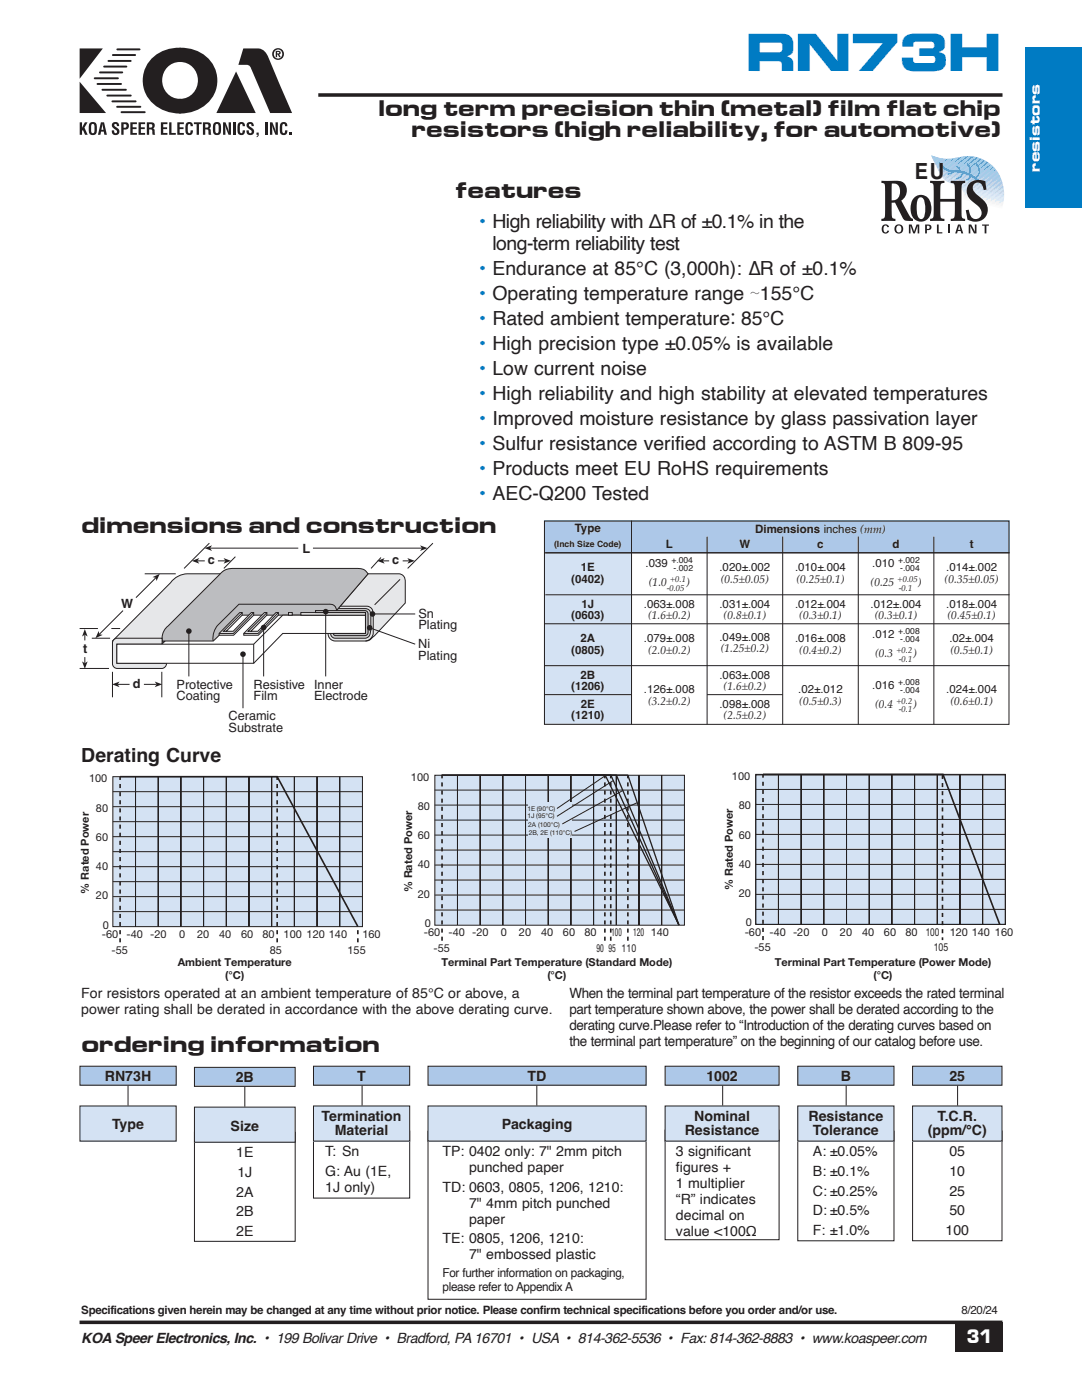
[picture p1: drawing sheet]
<svg xmlns="http://www.w3.org/2000/svg" width="216mm" height="279mm" viewBox="0 0 216 279" stroke-linecap="round" stroke-linejoin="round" font-family="sans-serif">
<path d="M85.4 225.8h43.5v33.5h-43.5z" fill="none" stroke="#231f20" stroke-width=".2"/>
<path d="M63.5 19h136.5" fill="none" stroke="#231f20" stroke-width=".71" stroke-linecap="butt"/>
<path d="M15.9 103h184.1v6.3h-184.1z" fill="#fff"/>
<g fill="#231f20">
<path d="M15.9 9.7h4.6l-4.6 6z"/>
<path d="M15.9 16.3l5.3 6.3h-5.3z"/>
<path d="M47.1 14.3l3.9 8.3h-7.8z"/>
<path d="M48.5 9.7h3.1a2.44 2.44 0 0 1 1.9 1.7l4.8 11.2h-4.4l-3.8-9a1.41 1.41 0 0 0-1.8-.7h-.7z"/>
<path d="M30.4 11.6a7.6 7.6 0 0 1 5.5-2.1 1.57 1.57 0 0 1 .7 2.3l-.3 .4-.4 .2a3.7 3.7 0 0 0-3.5 3.6 3.7 3.7 0 0 0 3.5 3.7 1.61 1.61 0 0 1 .7 2.4l-.3 .4a5.8 5.8 0 0 1-3.5-.4 6.3 6.3 0 0 1-2.4-10.5z"/>
<path d="M35.5 9.7a6.1 6.1 0 0 1 4.4 .8 6.4 6.4 0 0 1 3.4 6.6 6.4 6.4 0 0 1-5.2 5.3l-2.2 .3a1.6 1.6 0 0 1-.6-2.4l.3-.4 .4-.2a3.7 3.7 0 0 0 3.5-3.7 3.7 3.7 0 0 0-3.6-3.6 1.54 1.54 0 0 1-.6-2.3z"/>
<path d="M15.9 24.4h.5v1.1l.5-1.1h.6l-.6 1.1 .6 1.4h-.5l-.5-1-.1 .3v.7h-.5z"/>
<path d="M22.5 24.5a.8 .8 0 0 1 1.3 .4v.3h-.5l-.1-.4-.2-.1-.1 .1-.1 .3a1.9 1.9 0 0 1 1 1.1 .77 .77 0 0 1-.8 .8 .77 .77 0 0 1-.7-1h.5l.1 .5 .3 .1a.36 .36 0 0 0 0-.6l-.5-.4a.72 .72 0 0 1-.2-1.1z"/>
<path d="M26 24.4h1.3v.4h-.8v.6h.7v.4h-.7v.7h.8v.4h-1.3z"/>
<path d="M27.6 24.4h1.4v.4h-.9v.6h.8v.4h-.8v.7h.9v.4h-1.4z"/>
<path d="M32.1 24.4h1.3v.4h-.8v.6h.7v.4h-.7v.7h.8v.4h-1.3z"/>
<path d="M33.8 24.4h.4v2.1h.9v.4h-1.3z"/>
<path d="M35.4 24.4h1.3v.4h-.9v.6h.8v.4h-.8v.7h.9v.4h-1.3z"/>
<path d="M37.2 24.6a.74 .74 0 0 1 .9-.2 .74 .74 0 0 1 .4 .8h-.5v-.4l-.2-.1-.2 .1-.1 1.5 .3 .3 .2-.1v-.5h.5a.77 .77 0 0 1-.6 1 .77 .77 0 0 1-.9-.8v-1.1z"/>
<path d="M38.7 24.4h1.5v.4h-.5v2.1h-.5v-2.1h-.5z"/>
<path d="M44.5 24.4h.5l.7 1.9-.1-1.9h.5v2.5h-.5l-.7-1.9 .1 1.9h-.5z"/>
<path d="M46.5 24.4h.5v2.5h-.5z"/>
<path d="M47.6 24.6a.74 .74 0 0 1 .9-.2 .74 .74 0 0 1 .4 .8h-.5l-.1-.4-.1-.1-.3 .1v1.5l.3 .3 .2-.1v-.5h.5a.77 .77 0 0 1-.7 1 .77 .77 0 0 1-.8-.8v-1.1z"/>
<path d="M49.4 24.5a.8 .8 0 0 1 1.2 .4v.3h-.4l-.1-.4-.2-.1-.2 .1v.3a1.9 1.9 0 0 1 1 1.1 .77 .77 0 0 1-.9 .8 .77 .77 0 0 1-.6-1h.4l.2 .5 .3 .1a.36 .36 0 0 0-.1-.6l-.5-.4a.72 .72 0 0 1-.1-1.1z"/>
<path d="M51.2 26.5h.4v.6l-.4 .3 .2-.5h-.2z"/>
<path d="M53 24.4h.4v2.5h-.4z"/>
<path d="M53.9 24.4h.4l.7 1.9v-1.9h.4v2.5h-.4l-.7-1.9v1.9h-.4z"/>
<path d="M56 24.6a.74 .74 0 0 1 .9-.2 .74 .74 0 0 1 .4 .8h-.4l-.1-.4-.2-.1-.2 .1-.1 1.5 .3 .3 .2-.1 .1-.5h.4a.77 .77 0 0 1-.6 1 .77 .77 0 0 1-.9-.8l.1-1.1z"/>
<path d="M57.8 26.5h.4v.4h-.4z"/>
<path d="M54.6 10.8a.88 .88 0 0 1 1.7 0 .88 .88 0 0 1-1.7 0zM54.3 10.8a1.2 1.2 0 0 0 2.4 0 1.2 1.2 0 0 0-2.4 0zM55 10.1v1.3h.3v-.5h.1l.3 .5h.3l-.3-.5 .3-.2-.1-.4zM55.3 10.4h.3l.1 .2-.4 .1z"/>
<path d="M17.9 24.6l-.2 1.2a.86 .86 0 0 0 .8 1.2 .86 .86 0 0 0 .8-1.2v-.3a.86 .86 0 0 0-.3-1.1 .86 .86 0 0 0-1.1 .2zM18.3 24.8l.2-.1 .3 .1v.3v1.2l-.3 .3-.3-.3z"/>
<path d="M20.1 24.4l-.6 2.5h.5l.2-.6h.5l.1 .6h.5l-.5-2.5zM20.4 24.7l.2 1.2h-.4z"/>
<path d="M24.2 24.4v2.5h.5v-1a.77 .77 0 0 0 1-.5 .77 .77 0 0 0-.6-1zM24.7 24.8a.39 .39 0 0 1 .5 .3l-.1 .4h-.4z"/>
<path d="M29.3 24.4v2.5h.5v-1.1a.45 .45 0 0 1 .5 .2 .45 .45 0 0 1 .1 .5v.4h.6l-.1-.6a.51 .51 0 0 0-.4-.7 .63 .63 0 0 0 .4-.7 .63 .63 0 0 0-.7-.5zM29.8 24.8l.6 .1a.37 .37 0 0 1-.3 .6h-.3z"/>
<path d="M40.5 24.4v2.5h.5v-1.1a.45 .45 0 0 1 .5 .2 .45 .45 0 0 1 .1 .5v.4h.6l-.1-.6a.51 .51 0 0 0-.4-.7 .63 .63 0 0 0 .4-.7 .63 .63 0 0 0-.7-.5zM41 24.8l.6 .1a.37 .37 0 0 1-.3 .6h-.3z"/>
<path d="M42.7 24.6l-.2 1.2a.86 .86 0 0 0 .8 1.2 .86 .86 0 0 0 .8-1.2v-.3a.86 .86 0 0 0-.3-1.1 .86 .86 0 0 0-1.1 .2zM43 24.8l.3-.1 .2 .1 .1 .3v1.2l-.3 .3-.3-.3z"/>
</g>
<path d="M18.9 15.6h4.6M19.5 16.8h4.7M20 14.5h4.4M20.4 17.9h4.7M20.8 13.3h4.4M21.4 19.1h4.7M21.6 12.2h4.5M22.5 11h4.5M23.4 9.9h4.5M22.4 20.2h4.7M23.4 21.3h4.6M24.2 22.4h4.7" fill="none" stroke="#231f20" stroke-width=".39"/>
<path d="M73.4 114.5h6.2a1.37 1.37 0 0 1 1.3 1.6v4.2l-7 7.3-1 .3h-6a1.47 1.47 0 0 1-1.4-1.5l1.6-4.5z" fill="#e6e7e9"/>
<path d="M73.4 114.5h6.2a1.37 1.37 0 0 1 1.3 1.6v4.2l-7 7.3-1 .3h-6a1.47 1.47 0 0 1-1.4-1.5l1.6-4.5z" fill="none" stroke="#231f20" stroke-width=".2"/>
<path d="M67.1 121.9l.4-.4h5.4a1.18 1.18 0 0 1 1.1 1.5v3a1.26 1.26 0 0 1-1.1 1.4h-6.1l-.4-.2-.3-.4-.1-.4z" fill="#d1d2d4"/>
<path d="M67.1 121.9l.4-.4h5.4a1.18 1.18 0 0 1 1.1 1.5v3a1.26 1.26 0 0 1-1.1 1.4h-6.1l-.4-.2-.3-.4-.1-.4z" fill="none" stroke="#231f20" stroke-width=".2"/>
<path d="M32.3 127.9l2-1 13.4-5.5 10.1 .1-.1 2.5-7.6 6.1-17.9-.8z" fill="#fff"/>
<path d="M32.3 127.9l2-1 13.4-5.5 10.1 .1-.1 2.5-7.6 6.1-17.9-.8z" fill="none" stroke="#231f20" stroke-width=".2"/>
<path d="M32.3 127.9h.6l-.6 .6z" fill="#e6e7e9"/>
<path d="M32.3 127.9h.6l-.6 .6z" fill="none" stroke="#231f20" stroke-width=".2"/>
<path d="M34.6 115.7a4.4 4.4 0 0 1 2.8-1.2h7.9l-11.3 12.6-1.5 .8-10.1 .5v-.5z" fill="#e6e7e9"/>
<path d="M34.6 115.7a4.4 4.4 0 0 1 2.8-1.2h7.9l-11.3 12.6-1.5 .8-10.1 .5v-.5z" fill="none" stroke="#231f20" stroke-width=".2"/>
<path d="M33.3 125.1l10.7-10.6a3.1 3.1 0 0 1 2.7-1.1h24.6a2.1 2.1 0 0 1 2.1 1.1l-6.3 7.4-.2 .9h-19l-5.3 5.1h-10.3a3.3 3.3 0 0 1 1-2.8z" fill="#bcbdc0"/>
<path d="M33.3 125.1l10.7-10.6a3.1 3.1 0 0 1 2.7-1.1h24.6a2.1 2.1 0 0 1 2.1 1.1l-6.3 7.4-.2 .9h-19l-5.3 5.1h-10.3a3.3 3.3 0 0 1 1-2.8z" fill="none" stroke="#231f20" stroke-width=".2"/>
<path d="M22.7 127.7l.7-.3h8.9v1.2h-9v3.8h9.9a1.02 1.02 0 0 1-.9 1h-8.9a.95 .95 0 0 1-1-.9v-4.2z" fill="#e6e7e9"/>
<path d="M22.7 127.7l.7-.3h8.9v1.2h-9v3.8h9.9a1.02 1.02 0 0 1-.9 1h-8.9a.95 .95 0 0 1-1-.9v-4.2z" fill="none" stroke="#231f20" stroke-width=".2"/>
<path d="M23.3 128.6h27.3l5.8-5.8h16.5v3.6h-16.5l-5.8 6h-27.3z" fill="#fff"/>
<path d="M23.3 128.6h27.3l5.8-5.8h16.5v3.6h-16.5l-5.8 6h-27.3z" fill="none" stroke="#231f20" stroke-width=".2"/>
<path d="M47.8 122.3h.5v.5l-3.2 3.2h1.4l3.6-3.7h.5v.5l-4 4h-2.9v-.4z" fill="#e6e7e9"/>
<path d="M47.8 122.3h.5v.5l-3.2 3.2h1.4l3.6-3.7h.5v.5l-4 4h-2.9v-.4zM48.4 122.3l-3.8 3.7h.6M50.6 122.3l-4 4.1h-2.9" fill="none" stroke="#231f20" stroke-width=".2"/>
<path d="M52.8 122.3h.4v.5l-3.1 3.2h1.4l3.6-3.7h.4v.5l-4 4h-2.9v-.4z" fill="#e6e7e9"/>
<path d="M52.8 122.3h.4v.5l-3.1 3.2h1.4l3.6-3.7h.4v.5l-4 4h-2.9v-.4zM53.3 122.3l-3.8 3.7h.6M55.5 122.3l-4 4.1h-2.9" fill="none" stroke="#231f20" stroke-width=".2"/>
<path d="M57.6 122.3h.7v.5h-.7z" fill="#e6e7e9"/>
<path d="M57.6 122.3h.7v.5h-.7z" fill="none" stroke="#231f20" stroke-width=".2"/>
<path d="M60 122.3h12.9v.5h-12.9z" fill="#e6e7e9"/>
<path d="M60 122.3h12.9v.5h-12.9z" fill="none" stroke="#231f20" stroke-width=".2"/>
<path d="M63 121.9h9.8a.64 .64 0 0 1 .6 .6v3.7a.64 .64 0 0 1-.6 .7h-5.7l-.5-.2-.1-.3h6.4v-4.1h-9.9z" fill="#bcbdc0"/>
<path d="M41.8 108.4l-5.1 5M76 111.3l-2 2.1M76.4 111.9h1.2M79.8 115.6l-5 5.1M86.4 108.4l-5.1 5M63 121.9h9.8a.64 .64 0 0 1 .6 .6v3.7a.64 .64 0 0 1-.6 .7h-5.7l-.5-.2-.1-.3h6.4v-4.1h-9.9zM67.2 121.9a1.34 1.34 0 0 0-1.7-1.3h-17.8l-4.3 4.2a4.1 4.1 0 0 0-.9 3.1M67.9 121h5.4a1.45 1.45 0 0 1 1.2 1.8v3.6l-.3 .7a1.64 1.64 0 0 1-1.3 .8" fill="none" stroke="#231f20" stroke-width=".2"/>
<path d="M75.3 111.9l1.5-.5-.4 .5 .4 .6z" fill-rule="evenodd" fill="#231f20"/>
<path d="M80.3 111.9h1.4" fill="none" stroke="#231f20" stroke-width=".2"/>
<path d="M81.3 111.4l1.5 .5-1.5 .6 .4-.6z" fill-rule="evenodd" fill="#231f20"/>
<path d="M41.9 109.4h17.6" fill="none" stroke="#231f20" stroke-width=".2"/>
<path d="M40.8 109.4l1.5-.6-.4 .6 .4 .5z" fill-rule="evenodd" fill="#231f20"/>
<path d="M62.4 109.4h21.8" fill="none" stroke="#231f20" stroke-width=".2"/>
<path d="M83.8 108.8l1.5 .6-1.5 .5 .4-.5z" fill-rule="evenodd" fill="#231f20"/>
<path d="M28.9 114.5h6.2M31.1 115.3l-4 4M18.3 127.4h3.7" fill="none" stroke="#231f20" stroke-width=".2"/>
<path d="M30.4 115.2l1.5-.7-.7 1.5-.1-.7z" fill-rule="evenodd" fill="#231f20"/>
<path d="M24.5 121.9l-4.7 4.7" fill="none" stroke="#231f20" stroke-width=".2"/>
<path d="M19.7 125.9l.1 .7 .7 .1-1.5 .7z" fill-rule="evenodd" fill="#231f20"/>
<path d="M15.9 133.4h5.9M16.9 126.7v1.1" fill="none" stroke="#231f20" stroke-width=".2"/>
<path d="M16.9 125.5l.6 1.5-.6-.3-.5 .3z" fill-rule="evenodd" fill="#231f20"/>
<path d="M16.9 131.1v1.3" fill="none" stroke="#231f20" stroke-width=".2"/>
<path d="M16.4 132l.5 .4 .6-.4-.6 1.5z" fill-rule="evenodd" fill="#231f20"/>
<path d="M23.5 136.6h2.4" fill="none" stroke="#231f20" stroke-width=".2"/>
<path d="M22.4 136.6l1.4-.6-.3 .6 .3 .5z" fill-rule="evenodd" fill="#231f20"/>
<path d="M28.7 136.6h2.6" fill="none" stroke="#231f20" stroke-width=".2"/>
<path d="M30.9 136l1.5 .6-1.5 .5 .4-.5z" fill-rule="evenodd" fill="#231f20"/>
<path d="M22.4 134.1v5.1M32.3 134.1v5.1M37.7 126.4v8.6" fill="none" stroke="#231f20" stroke-width=".2"/>
<circle cx="37.7" cy="126" r=".56" fill="#231f20"/>
<path d="M65 122.5v12.5" fill="none" stroke="#231f20" stroke-width=".2"/>
<circle cx="65" cy="122.1" r=".56" fill="#231f20"/>
<path d="M74.8 122.5h8" fill="none" stroke="#231f20" stroke-width=".2"/>
<circle cx="74.3" cy="122.5" r=".56" fill="#231f20"/>
<path d="M74.2 125.4l8.6 3.2" fill="none" stroke="#231f20" stroke-width=".2"/>
<circle cx="73.8" cy="125.3" r=".56" fill="#231f20"/>
<path d="M52.6 125.7v9.3" fill="none" stroke="#231f20" stroke-width=".2"/>
<circle cx="52.6" cy="125.2" r=".56" fill="#231f20"/>
<path d="M48.5 131v10.3" fill="none" stroke="#231f20" stroke-width=".2"/>
<circle cx="48.5" cy="130.6" r=".56" fill="#231f20"/>
<path d="M39.4 111.9h1.5M47 111.1l-2.3 2.3" fill="none" stroke="#231f20" stroke-width=".2"/>
<path d="M38.3 111.9l1.5-.5-.4 .5 .4 .6z" fill-rule="evenodd" fill="#231f20"/>
<path d="M43.5 111.9h1.5" fill="none" stroke="#231f20" stroke-width=".2"/>
<path d="M44.6 111.4l1.5 .5-1.5 .6 .4-.6z" fill-rule="evenodd" fill="#231f20"/>
<path d="M15.9 125.4h3.6M22.2 125.4h1.8M50.6 128.6v3.8M38.8 226h20.1v21.7h-20.1zM62.6 225.7h19.1v13.4h-19.1zM132.7 225.5h22.8v21.9h-22.8zM159.2 225.7h19.2v21.9h-19.2zM182.1 225.7h17.8v21.9h-17.8z" fill="none" stroke="#231f20" stroke-width=".2"/>
<path d="M16 212.8h19.1v3.8h-19.1z" fill="#adc8e8"/>
<path d="M16 212.8h19.1v3.8h-19.1z" fill="none" stroke="#231f20" stroke-width=".2"/>
<path d="M16 220.7h19.1v7h-19.1z" fill="#d4e2f3"/>
<path d="M16 220.7h19.1v7h-19.1z" fill="none" stroke="#231f20" stroke-width=".2"/>
<path d="M38.8 221h20.1v7h-20.1z" fill="#d4e2f3"/>
<path d="M38.8 221h20.1v7h-20.1z" fill="none" stroke="#231f20" stroke-width=".2"/>
<path d="M132.7 220.7h22.8v7h-22.8z" fill="#d4e2f3"/>
<path d="M132.7 220.7h22.8v7h-22.8z" fill="none" stroke="#231f20" stroke-width=".2"/>
<path d="M159.2 220.7h19.2v7h-19.2z" fill="#d4e2f3"/>
<path d="M159.2 220.7h19.2v7h-19.2z" fill="none" stroke="#231f20" stroke-width=".2"/>
<path d="M182.1 220.7h17.8v7h-17.8z" fill="#d4e2f3"/>
<path d="M182.1 220.7h17.8v7h-17.8z" fill="none" stroke="#231f20" stroke-width=".2"/>
<path d="M62.6 220.7h19.1v7h-19.1z" fill="#d4e2f3"/>
<path d="M62.6 220.7h19.1v7h-19.1z" fill="none" stroke="#231f20" stroke-width=".2"/>
<path d="M85.4 220.7h43.5v7h-43.5z" fill="#d4e2f3"/>
<path d="M25.5 216.7v3.9M85.4 220.7h43.5v7h-43.5z" fill="none" stroke="#231f20" stroke-width=".2"/>
<path d="M38.8 213h20.1v3.8h-20.1z" fill="#adc8e8"/>
<path d="M38.8 213h20.1v3.8h-20.1zM48.9 216.9v4" fill="none" stroke="#231f20" stroke-width=".2"/>
<path d="M85.4 212.8h43.5v3.8h-43.5z" fill="#adc8e8"/>
<path d="M85.4 212.8h43.5v3.8h-43.5zM107.1 216.7v3.9" fill="none" stroke="#231f20" stroke-width=".2"/>
<path d="M132.7 212.8h22.8v3.8h-22.8z" fill="#adc8e8"/>
<path d="M132.7 212.8h22.8v3.8h-22.8zM144.2 216.7v3.9" fill="none" stroke="#231f20" stroke-width=".2"/>
<path d="M159.2 212.8h19.2v3.8h-19.2z" fill="#adc8e8"/>
<path d="M159.2 212.8h19.2v3.8h-19.2zM168.8 216.7v3.9" fill="none" stroke="#231f20" stroke-width=".2"/>
<path d="M182.1 212.8h17.8v3.8h-17.8z" fill="#adc8e8"/>
<path d="M182.1 212.8h17.8v3.8h-17.8zM191.1 216.7v3.9" fill="none" stroke="#231f20" stroke-width=".2"/>
<path d="M62.6 212.8h19.1v3.8h-19.1z" fill="#adc8e8"/>
<path d="M62.6 212.8h19.1v3.8h-19.1zM72.2 216.7v3.9" fill="none" stroke="#231f20" stroke-width=".2"/>
<path d="M108.6 110.4h17.4v34.1h-17.4z" fill="#d4e2f3"/>
<path d="M108.6 103.9h92.8v6.4h-92.8z" fill="#adc8e8"/>
<path d="M108.6 110.3h92.8M108.6 104h92.7v40.6h-92.7zM126 103.9v40.7M141.1 107.1v37.5M156.2 107.1v37.5M171.3 107.1v37.5M186.3 107.1v37.5M108.5 138.6h17.5M108.6 132.8h92.8" fill="none" stroke="#231f20" stroke-width=".2"/>
<path d="M86.8 154.7h49.8v29.9h-49.8z" fill="#d4e2f3"/>
<path d="M86.8 154.7h49.8v29.9h-49.8z" fill="none" stroke="#231f20" stroke-width=".2"/>
<path d="M22.5 155h49.8v29.9h-49.8z" fill="#e1f4fc"/>
<path d="M22.5 155h49.8v29.9h-49.8z" fill="#d4e2f3"/>
<g fill="none" stroke="#231f20" stroke-width=".2">
<path d="M22.5 155h49.8v29.9h-49.8zM22.5 158h49.8zM27 155v29.9zM31.6 155v29.9zM36.1 155v29.9zM40.6 155v29.9zM45.2 155v29.9zM49.7 155v29.9zM54.2 155v29.9zM58.7 155v29.9zM63.3 155v29.9zM67.8 155v29.9z"/>
<path d="M86.8 157.7h49.8zM91.3 154.7v29.9zM95.8 154.7v29.9zM100.3 154.7v29.9zM104.9 154.7v29.9zM109.4 154.7v29.9zM113.9 154.7v29.9zM118.4 154.7v29.9zM123 154.7v29.9zM127.5 154.7v29.9zM132 154.7v29.9zM22.5 161h49.8z"/>
<path d="M22.5 164h49.8zM22.5 167h49.8zM22.5 170h49.8zM22.5 173h49.8zM22.5 176h49.8zM22.5 178.9h49.8zM86.8 169.6h49.8zM86.8 172.6h49.8zM86.8 175.6h49.8zM86.8 178.6h49.8zM86.8 160.7h49.8zM86.8 163.7h49.8z"/>
<path d="M86.8 166.7h49.8zM22.5 181.9h49.8zM86.8 181.6h49.8z"/>
</g>
<path d="M24 188.1v-33.1M55.3 188.1v-33.1M71.4 188.1v-3.1M88.2 187.7v-33M120.7 187.7v-33M121.9 187.7v-33M125.3 187.7v-33" fill="none" stroke="#231f20" stroke-width=".32" stroke-dasharray=".8 .8" stroke-linecap="butt"/>
<path d="M24 155h31.3l16.1 29.9" fill="none" stroke="#231f20" stroke-width=".32"/>
<path d="M88.2 154.7h37.1l10.1 29.8-12.4-29.8zM100.4 154.7h21.5l13.5 29.8-14.6-29.8z" fill="none" stroke="#231f20" stroke-width=".26"/>
<path d="M105.3 160.1h8.8v7.2h-8.8z" fill="#d4e2f3"/>
<path d="M120.7 154.9l-9.6 6.5M122.3 155.8l-11.2 7.1M124.3 157.8l-12.1 6.6M127.1 160.2l-12.5 5.7" fill="none" stroke="#231f20" stroke-width=".2"/>
<path d="M150.8 154.5h49.8v30h-49.8z" fill="#d4e2f3"/>
<g fill="none" stroke="#231f20" stroke-width=".2">
<path d="M108.8 118.7h92.6M108.6 124.5h92.8M141.1 138.6h15.1M150.8 154.5h49.8v30h-49.8zM150.8 154.7h49.8v29.8h-49.8zM150.8 157.5h49.8zM155.3 154.6v29.9zM159.9 154.6v29.9zM164.4 154.6v29.9zM168.9 154.6v29.9zM173.4 154.6v29.9zM178 154.6v29.9z"/>
<path d="M182.5 154.6v29.9zM187 154.6v29.9zM191.6 154.6v29.9zM196.1 154.6v29.9zM150.8 160.5h49.8zM150.8 163.5h49.8zM150.8 166.5h49.8zM150.8 169.5h49.8zM150.8 172.5h49.8zM150.8 175.5h49.8zM150.8 178.5h49.8zM150.8 181.5h49.8z"/>
</g>
<path d="M188.1 154.7v32.9M152.3 187.6v-33" fill="none" stroke="#231f20" stroke-width=".32" stroke-dasharray=".8 .8" stroke-linecap="butt"/>
<path d="M152.3 154.5h35.9l11.3 30" fill="none" stroke="#231f20" stroke-width=".32"/>
<path d="M186.1 30.9l14.3 2v.3z" fill="#62a0d6"/>
<path d="M186 30.9l14.4 2.3v.2z" fill="#65a2d7"/>
<path d="M186 30.9l14.4 2.5v.2z" fill="#69a4d8"/>
<path d="M185.9 30.9l14.5 2.8v.2z" fill="#6da5d9"/>
<path d="M185.9 30.9l14.5 3v.2z" fill="#72a8da"/>
<path d="M185.8 30.9l14.6 3.3v.2z" fill="#76aadb"/>
<path d="M185.8 30.9l14.6 3.5v.2z" fill="#7aacdc"/>
<path d="M185.8 31l14.6 3.6v.3l-14.7-3.7z" fill="#7faedd"/>
<path d="M185.7 31.2l14.7 3.7v.2l-14.7-3.7z" fill="#83b0dd"/>
<path d="M185.7 31.5l14.7 3.6v.2l-14.7-3.6z" fill="#87b3df"/>
<path d="M185.7 31.7l14.7 3.7v.2l-14.7-3.7z" fill="#8db5e0"/>
<path d="M185.7 32l14.7 3.6v.2l-14.7-3.6z" fill="#90b7e1"/>
<path d="M185.7 32.2l14.7 3.7v.2l-14.7-3.7z" fill="#94b9e2"/>
<path d="M185.7 32.4l14.7 3.7v.2l-14.7-3.6z" fill="#99bce3"/>
<path d="M185.7 32.7l14.7 3.6v.3l-14.7-3.7z" fill="#9dbee4"/>
<path d="M185.7 32.9l14.7 3.7v.2l-14.7-3.7z" fill="#a1c0e4"/>
<path d="M185.7 33.2l14.7 3.6v.2l-14.7-3.6z" fill="#a5c3e6"/>
<path d="M185.7 33.4l14.7 3.7v.2l-14.7-3.7z" fill="#aac6e7"/>
<path d="M185.7 33.7l14.7 3.6v.2l-14.7-3.6z" fill="#aec8e8"/>
<path d="M185.7 33.9l14.7 3.7v.2l-14.7-3.7z" fill="#b1cbe9"/>
<path d="M185.7 34.1l14.7 3.7v.2l-14.7-3.6z" fill="#b5ceea"/>
<path d="M185.7 34.4l14.7 3.6v.3l-14.7-3.7z" fill="#b9d0eb"/>
<path d="M185.7 34.6l14.7 3.7v.2l-14.7-3.7z" fill="#bed3ec"/>
<path d="M185.7 34.9l14.7 3.6v.2l-14.7-3.6z" fill="#c2d6ee"/>
<path d="M185.7 35.1l14.7 3.7v.2l-14.7-3.7z" fill="#c6d8ef"/>
<path d="M185.7 35.4l14.7 3.6v.2l-14.7-3.6z" fill="#cbdcf0"/>
<path d="M185.7 35.6l14.7 3.6v.3l-14.7-3.7z" fill="#d0dff2"/>
<path d="M185.7 35.8l14.7 3.7v.2l-14.7-3.6z" fill="#d4e2f3"/>
<path d="M185.7 36.1l14.7 3.6v.3l-14.7-3.7z" fill="#d8e5f4"/>
<path d="M185.7 36.3l14.7 3.7-.1 .2-14.6-3.7z" fill="#dce8f5"/>
<path d="M185.7 36.6l14.6 3.6v.2l-14.6-3.6z" fill="#e2ebf7"/>
<path d="M185.7 36.8l14.5 3.7v.2l-14.5-3.7z" fill="#e7eff8"/>
<path d="M185.7 37l14.5 3.7-.1 .2-14.4-3.6z" fill="#ebf2f9"/>
<path d="M185.7 37.3l14.4 3.6v.3l-14.4-3.7z" fill="#eff4fa"/>
<path d="M185.7 37.5l14.4 3.7-.1 .2-14.3-3.6z" fill="#f5f9fc"/>
<path d="M185.7 37.8l14.3 3.6v.2l-14.3-3.6z" fill="#fafbfd"/>
<g fill="#fff">
<path d="M185.7 38l14.3 3.7-.1 .2-14.2-3.7z"/>
<path d="M185.7 38.1l14.2 3.7-.4 1.7-13.8-3.6z"/>
<path d="M185.7 39.9l13.8 3.7-.4 1.3-13.4-3.2z"/>
</g>
<path d="M187.5 32.6a3.6 3.6 0 0 0 3.6 1.6l2 .5 1.2 .6 1 .9" fill="none" stroke="#62a0d6" stroke-width=".49"/>
<g fill="#231f20">
<path d="M176.2 45l.5-.2a.65 .65 0 0 1 .7 .5h-.4a.35 .35 0 0 0-.2-.3 .35 .35 0 0 0-.4 .2 .9 .9 0 0 0 .3 1.2l.4-.4 .3 .1a.81 .81 0 0 1-1.1 .4 .81 .81 0 0 1-.3-1.1z"/>
<path d="M187 44.8h.3v1.6h.7v.2h-1z"/>
<path d="M189.1 44.8h.4v1.8h-.4z"/>
<path d="M196 44.8h1.3v.2h-.5v1.6h-.3v-1.6h-.5z"/>
<path d="M185.6 36.1h2.8v.4h-.3a.82 .82 0 0 0-.5 1.1v2.1h2.9a6 6 0 0 0-.2-3.1l-.6-.1v-.4h2.9v.4h-.4a1.33 1.33 0 0 0-.3 1.5v4.7a.71 .71 0 0 0 .7 1v.4h-2.9v-.4l.4-.1 .4-.4v-2.9h-2.9v2.5a.68 .68 0 0 0 .2 .7 .68 .68 0 0 0 .6 .2v.4h-2.8v-.4a.68 .68 0 0 0 .7-1v-5.5l-.2-.6-.5-.1z"/>
<path d="M193.5 36.5a3 3 0 0 1 3.1-.3l.2 1.6-.5 .1a1.26 1.26 0 0 0-1.8-1.3 1.33 1.33 0 0 0 .4 2.2l.4 .3a3.2 3.2 0 0 1 1.7 3.3 2.63 2.63 0 0 1-4 1.4l-.3-1.8 .6-.2 .1 .5a1.27 1.27 0 0 0 .9 1.4 1.27 1.27 0 0 0 1.5-.8 2.63 2.63 0 0 0-1.6-2.6 2.48 2.48 0 0 1-.7-3.8z"/>
</g>
<g fill="#231f20">
<path d="M179 45.2l.3-.2a.68 .68 0 0 1 .6 .8 .68 .68 0 0 1-.7 .5 .81 .81 0 0 1-.2-1.1zM178.5 45.7a.92 .92 0 0 0 1.8 0 .92 .92 0 0 0-1.8 0z" fill-rule="evenodd"/>
<path d="M181.4 44.8h.5l.5 1.4 .5-1.4h.5v1.8h-.3v-1.5l-.5 1.5h-.4l-.5-1.5v1.5h-.3z" fill-rule="evenodd"/>
<path d="M185 45l.4 .1a.33 .33 0 0 1 .1 .4 .33 .33 0 0 1-.3 .2h-.2zM184.6 44.8v1.8h.4v-.7a.6 .6 0 0 0 .8-.4 .6 .6 0 0 0-.6-.7z" fill-rule="evenodd"/>
<path d="M191.4 45l.2 .9h-.4zM191.2 44.8l-.6 1.8h.4l.1-.5h.6l.1 .5h.4l-.6-1.8z" fill-rule="evenodd"/>
<path d="M193.3 44.8h.5l.7 1.5v-1.5h.3v1.8h-.5l-.7-1.5v1.5h-.3z" fill-rule="evenodd"/>
<path d="M177.9 36.6a1.34 1.34 0 0 1 1.7 1.6 1.5 1.5 0 0 1-1.7 1.8zM175.9 36.1v.4l.6 .2 .1 .3v5.9a.64 .64 0 0 1-.7 .8v.4h2.8v-.4l-.6-.2-.1-.3-.1-2.7 .7-.1 1.4 2.8a1.19 1.19 0 0 0 1.5 .9h.7v-.4l-.4-.2-.3-.4-1.7-3.1a2.09 2.09 0 0 0 1.2-2.2 2.09 2.09 0 0 0-1.9-1.7z" fill-rule="evenodd"/>
<path d="M183.4 39.5l.3-.1a1.34 1.34 0 0 1 .9 1.4v1.2a2.2 2.2 0 0 1-.5 1.6 .85 .85 0 0 1-1.1-.9l-.1-1.3a2.72 2.72 0 0 1 .5-1.9zM182.3 39.6a3.4 3.4 0 0 0 .4 4.3 2.02 2.02 0 0 0 3.1-1.6 2.8 2.8 0 0 0-1.7-3.4 1.88 1.88 0 0 0-1.8 .7z" fill-rule="evenodd"/>
</g>
<path d="M190.1 34.2v.2l-.3 .1-.7 .3M190.9 33.2l.5 .4 .1 .4v.4M192 34.5a.95 .95 0 0 1-.5 .9l-.6 .3M193 32.7a1.62 1.62 0 0 1 .4 1.9M193.7 35a1.12 1.12 0 0 1-.8 .9M194.8 32.8a1.9 1.9 0 0 1-.2 2.9" fill="none" stroke="#62a0d6" stroke-width=".31"/>
<path d="M15.9 263.9h184.1" fill="none" stroke="#231f20" stroke-width=".71" stroke-linecap="butt"/>
<path d="M190.5 263.9h9.5v6h-9.5z" fill="#231f20"/>
<path d="M204.7 9.5h11.2v32h-11.2z" fill="#007bc3"/>
<text font-size="9.2" fill="#007bc3" x="149" y="14.1">RN73H</text>
<text font-size="4.4" fill="#231f20" x="182.6" y="35.7">EU</text>
<g font-size="3.9" fill="#231f20">
<text x="75.4" y="23.1">long term precision thin (metal) film flat chip</text>
<text x="82.1" y="27.3">resistors (high reliability, for automotive)</text>
<text x="90.9" y="39.5">features</text>
<text x="98.3" y="49.8">long-term reliability test</text>
<text x="16.2" y="106.5">dimensions and construction</text>
<text x="16.2" y="152.1">Derating Curve</text>
<text x="16.2" y="209.9">ordering information</text>
</g>
<g font-size="3.9" fill="#007bc3">
<text x="95.6" y="45.6">• High reliability with ΔR of ±0.1% in the</text>
<text x="95.6" y="54.8">• Endurance at 85°C (3,000h): ΔR of ±0.1%</text>
<text x="95.6" y="59.8">• Operating temperature range ~155℃</text>
<text x="95.6" y="64.8">• Rated ambient temperature: 85℃</text>
<text x="95.6" y="69.8">• High precision type ±0.05% is available</text>
<text x="95.6" y="74.8">• Low current noise</text>
<text x="95.6" y="79.8">• High reliability and high stability at elevated temperatures</text>
<text x="95.6" y="84.8">• Improved moisture resistance by glass passivation layer</text>
<text x="95.6" y="89.8">• Sulfur resistance verified according to ASTM B 809-95</text>
<text x="95.6" y="94.8">• Products meet EU RoHS requirements</text>
<text x="95.6" y="99.8">• AEC-Q200 Tested</text>
</g>
<text font-size="3.4" fill="#fff" x="192.9" y="268.1">31</text>
<g font-size="2.8" fill="#231f20">
<text x="16.2" y="199.2">For resistors operated at an ambient temperature of 85°C or above, a</text>
<text x="16.2" y="202.4">power rating shall be derated in accordance with the above derating curve.</text>
<text x="113.6" y="199.2">When the terminal part temperature of the resistor exceeds the rated terminal</text>
<text x="113.6" y="202.4">part temperature shown above, the power shall be derated according to the</text>
<text x="113.6" y="205.6">derating curve.Please refer to “Introduction of the derating curves based on</text>
<text x="113.6" y="208.7">the terminal part temperature” on the beginning of our catalog before use.</text>
<text x="20.9" y="215.8">RN73H</text>
<text x="71.3" y="215.8">T</text>
<text x="105.3" y="215.8">TD</text>
<text x="140.9" y="215.8">1002</text>
<text x="167.8" y="215.8">B</text>
<text x="189.4" y="215.8">25</text>
<text x="47" y="216">2B</text>
<text x="22.4" y="225.4">Type</text>
<text x="46" y="225.6">Size</text>
<text x="64.2" y="223.7">Termination</text>
<text x="66.8" y="226.5">Material</text>
<text x="100.1" y="225.4">Packaging</text>
<text x="136.6" y="226.5">Resistance</text>
<text x="138.5" y="223.7">Nominal</text>
<text x="161.3" y="223.7">Resistance</text>
<text x="162.2" y="226.5">Tolerance</text>
<text x="185.1" y="226.5">(ppm/°C)</text>
<text x="187.1" y="223.7">T.C.R.</text>
<text x="47.1" y="231">1E</text>
<text x="64.9" y="230.7">T: Sn</text>
<text x="88.3" y="230.7">TP: 0402 only: 7&quot; 2mm pitch</text>
<text x="93.6" y="233.9">punched paper</text>
<text x="134.9" y="230.7">3 significant</text>
<text x="134.9" y="233.9">figures +</text>
<text x="162.2" y="230.7">A: ±0.05%</text>
<text x="189.4" y="230.7">05</text>
<text x="47.1" y="238.8">2A</text>
<text x="47.4" y="234.9">1J</text>
<text x="64.9" y="234.7">G: Au (1E,</text>
<text x="64.9" y="237.8">1J only)</text>
<text x="88.3" y="237.9">TD: 0603, 0805, 1206, 1210:</text>
<text x="134.9" y="237.1">1 multiplier</text>
<text x="162.2" y="234.7">B: ±0.1%</text>
<text x="162.2" y="238.6">C: ±0.25%</text>
<text x="189.4" y="234.7">10</text>
<text x="189.4" y="238.6">25</text>
<text x="47.1" y="242.8">2B</text>
<text x="93.6" y="241">7&quot; 4mm pitch punched</text>
<text x="93.6" y="244.2">paper</text>
<text x="134.9" y="240.3">“R” indicates</text>
<text x="134.9" y="243.4">decimal on</text>
<text x="162.2" y="242.5">D: ±0.5%</text>
<text x="189.4" y="242.5">50</text>
<text x="47.1" y="246.7">2E</text>
<text x="88.3" y="248.1">TE: 0805, 1206, 1210:</text>
<text x="93.6" y="251.3">7&quot; embossed plastic</text>
<text x="134.9" y="246.6">value &lt;100Ω</text>
<text x="162.2" y="246.5">F: ±1.0%</text>
<text x="188.7" y="246.5">100</text>
<text x="16.2" y="268.1">KOA Speer Electronics, Inc. • 199 Bolivar Drive • Bradford, PA 16701 • USA • 814-362-5536 • Fax: 814-362-8883 • www.koaspeer.com</text>
</g>
<text font-size="2.5" fill="#fff" x="207.5" y="34.2" transform="rotate(-90 207.5 34.2)">resistors</text>
<g font-size="2.5" fill="#231f20">
<text x="41.5" y="112.6">c</text>
<text x="60.3" y="110.4">L</text>
<text x="78.2" y="112.6">c</text>
<text x="24.2" y="121.4">W</text>
<text x="83.5" y="123.3">Sn</text>
<text x="83.5" y="125.5">Plating</text>
<text x="16.6" y="130.4">t</text>
<text x="83.5" y="129.4">Ni</text>
<text x="83.5" y="131.6">Plating</text>
<text x="26.5" y="137.3">d</text>
<text x="35.2" y="137.4">Protective</text>
<text x="50.6" y="137.4">Resistive</text>
<text x="62.7" y="137.4">Inner</text>
<text x="35.2" y="139.7">Coating</text>
<text x="45.6" y="143.8">Ceramic</text>
<text x="50.6" y="139.7">Film</text>
<text x="62.7" y="139.7">Electrode</text>
<text x="45.6" y="146">Substrate</text>
<text x="88.3" y="254.9">For further information on packaging,</text>
<text x="88.3" y="257.7">please refer to Appendix A</text>
</g>
<g font-size="2.3" fill="#231f20">
<text x="114.7" y="106.2">Type</text>
<text x="150.7" y="106.3">Dimensions inches (mm)</text>
<text x="128.8" y="113.2">.039</text>
<text x="132.9" y="109.4">L</text>
<text x="147.6" y="109.4">W</text>
<text x="163.1" y="109.4">c</text>
<text x="174.1" y="113.2">.010</text>
<text x="178.1" y="109.4">d</text>
<text x="193.5" y="109.4">t</text>
<text x="114" y="116.3">(0402)</text>
<text x="115.9" y="114">1E</text>
<text x="129.5" y="117">(1.0</text>
<text x="136.9" y="117">)</text>
<text x="143.6" y="114">.020±.002</text>
<text x="143.8" y="116.3">(0.5±0.05)</text>
<text x="158.6" y="114">.010±.004</text>
<text x="158.9" y="116.3">(0.25±0.1)</text>
<text x="173.7" y="117">(0.25</text>
<text x="183.1" y="117">)</text>
<text x="188.5" y="116.3">(0.35±0.05)</text>
<text x="188.8" y="114">.014±.002</text>
<text x="114" y="123.6">(0603)</text>
<text x="116" y="121.3">1J</text>
<text x="128.5" y="121.3">.063±.008</text>
<text x="129.3" y="123.6">(1.6±0.2)</text>
<text x="143.6" y="121.3">.031±.004</text>
<text x="144.4" y="123.6">(0.8±0.1)</text>
<text x="158.6" y="121.3">.012±.004</text>
<text x="159.5" y="123.6">(0.3±0.1)</text>
<text x="173.7" y="121.3">.012±.004</text>
<text x="174.6" y="123.6">(0.3±0.1)</text>
<text x="188.8" y="121.3">.018±.004</text>
<text x="189.1" y="123.6">(0.45±0.1)</text>
<text x="114" y="130.5">(0805)</text>
<text x="115.8" y="128.2">2A</text>
<text x="128.5" y="128.2">.079±.008</text>
<text x="129.3" y="130.5">(2.0±0.2)</text>
<text x="143.6" y="127.9">.049±.008</text>
<text x="143.8" y="130.2">(1.25±0.2)</text>
<text x="158.6" y="128.2">.016±.008</text>
<text x="159.5" y="130.5">(0.4±0.2)</text>
<text x="174.1" y="127.3">.012</text>
<text x="174.6" y="131.2">(0.3</text>
<text x="182.2" y="131.2">)</text>
<text x="189.4" y="128.2">.02±.004</text>
<text x="189.6" y="130.5">(0.5±0.1)</text>
<text x="114" y="137.7">(1206)</text>
<text x="115.8" y="135.4">2B</text>
<text x="143.6" y="135.4">.063±.008</text>
<text x="144.4" y="137.7">(1.6±0.2)</text>
<text x="174.1" y="137.5">.016</text>
<text x="114" y="143.5">(1210)</text>
<text x="115.9" y="141.2">2E</text>
<text x="128.5" y="138.3">.126±.008</text>
<text x="129.3" y="140.6">(3.2±0.2)</text>
<text x="143.6" y="141.2">.098±.008</text>
<text x="144.4" y="143.5">(2.5±0.2)</text>
<text x="159.3" y="138.3">.02±.012</text>
<text x="159.5" y="140.6">(0.5±0.3)</text>
<text x="174.6" y="141.3">(0.4</text>
<text x="182.2" y="141.3">)</text>
<text x="188.8" y="138.3">.024±.004</text>
<text x="189.6" y="140.6">(0.6±0.1)</text>
<text x="16.2" y="262.2">Specifications given herein may be changed at any time without prior notice. Please confirm technical specifications before you order and/or use.</text>
<text x="191.9" y="262.2">8/20/24</text>
</g>
<g font-size="2.2" fill="#231f20">
<text x="82" y="155.8">100</text>
<text x="146.1" y="155.7">100</text>
<text x="17.8" y="156.1">100</text>
<text x="19.1" y="162">80</text>
<text x="83.4" y="161.7">80</text>
<text x="147.4" y="161.5">80</text>
<text x="19.1" y="167.8">60</text>
<text x="83.4" y="167.5">60</text>
<text x="147.4" y="167.4">60</text>
<text x="19.1" y="173.6">40</text>
<text x="83.4" y="173.3">40</text>
<text x="147.4" y="173.2">40</text>
<text x="17.7" y="178.3" transform="rotate(-90 17.7 178.3)">% Rated Power</text>
<text x="19.1" y="179.5">20</text>
<text x="82.2" y="178.1" transform="rotate(-90 82.2 178.1)">% Rated Power</text>
<text x="83.4" y="179.2">20</text>
<text x="146.2" y="177.6" transform="rotate(-90 146.2 177.6)">% Rated Power</text>
<text x="147.4" y="179">20</text>
<text x="20.5" y="185.3">0</text>
<text x="84.8" y="185">0</text>
<text x="148.8" y="184.9">0</text>
<text x="20.3" y="187.2">-60</text>
<text x="22.2" y="190.3">-55</text>
<text x="25.3" y="187.2">-40 -20</text>
<text x="35.7" y="187.2">0</text>
<text x="39.3" y="187.2">20</text>
<text x="43.7" y="187.2">40</text>
<text x="48.1" y="187.2">60</text>
<text x="52.4" y="187.2">80</text>
<text x="53.8" y="190.3">85</text>
<text x="56.6" y="187.2">100 120 140</text>
<text x="69.3" y="190.3">155</text>
<text x="72.3" y="187.2">160</text>
<text x="84.6" y="186.9">-60</text>
<text x="86.5" y="190">-55</text>
<text x="89.5" y="186.9">-40 -20</text>
<text x="100" y="186.9">0</text>
<text x="103.5" y="186.9">20</text>
<text x="108" y="186.9">40</text>
<text x="112.3" y="186.9">60</text>
<text x="116.6" y="186.9">80</text>
<text x="119" y="190">90 95</text>
<text x="122" y="186.9">100</text>
<text x="124" y="190">110</text>
<text x="126.3" y="186.9">120</text>
<text x="129.9" y="186.9">140</text>
<text x="148.6" y="186.7">-60</text>
<text x="150.5" y="189.9">-55</text>
<text x="153.5" y="186.7">-40 -20</text>
<text x="164" y="186.7">0</text>
<text x="167.6" y="186.7">20</text>
<text x="172" y="186.7">40</text>
<text x="176.4" y="186.7">60</text>
<text x="180.7" y="186.7">80</text>
<text x="184.7" y="186.7">100</text>
<text x="186.3" y="189.9">105</text>
<text x="189.5" y="186.7">120 140 160</text>
<text x="35.5" y="192.8">Ambient Temperature</text>
<text x="45" y="195.4">(°C)</text>
<text x="88.1" y="192.8">Terminal Part Temperature (Standard Mode)</text>
<text x="109.2" y="195.4">(°C)</text>
<text x="154.6" y="192.8">Terminal Part Temperature (Power Mode)</text>
<text x="174.3" y="195.4">(°C)</text>
</g>
<g font-size="1.7" fill="#231f20">
<text x="110.6" y="109.1">(Inch Size Code)</text>
<text x="134" y="112.3">+.004</text>
<text x="179.2" y="112.3">+.002</text>
<text x="133" y="117.9">-0.05</text>
<text x="133.7" y="116.2">+0.1</text>
<text x="134.4" y="114">-.002</text>
<text x="179.1" y="116.2">+0.05</text>
<text x="179.3" y="117.9">-0.1</text>
<text x="179.6" y="114">-.004</text>
<text x="178.9" y="130.3">+0.2</text>
<text x="179.2" y="126.5">+.008</text>
<text x="179.6" y="128.2">-.004</text>
<text x="179.2" y="136.6">+.008</text>
<text x="179.3" y="132">-0.1</text>
<text x="178.9" y="140.5">+0.2</text>
<text x="179.3" y="142.2">-0.1</text>
<text x="179.6" y="138.3">-.004</text>
</g>
<g font-size="1.3" fill="#231f20">
<text x="105.2" y="161.9">1E (90°C)</text>
<text x="105.2" y="163.3">1J (95°C)</text>
<text x="105.4" y="165.1">2A (100°C)</text>
<text x="105.5" y="166.7">2B, 2E (110°C)</text>
</g>
</svg>
